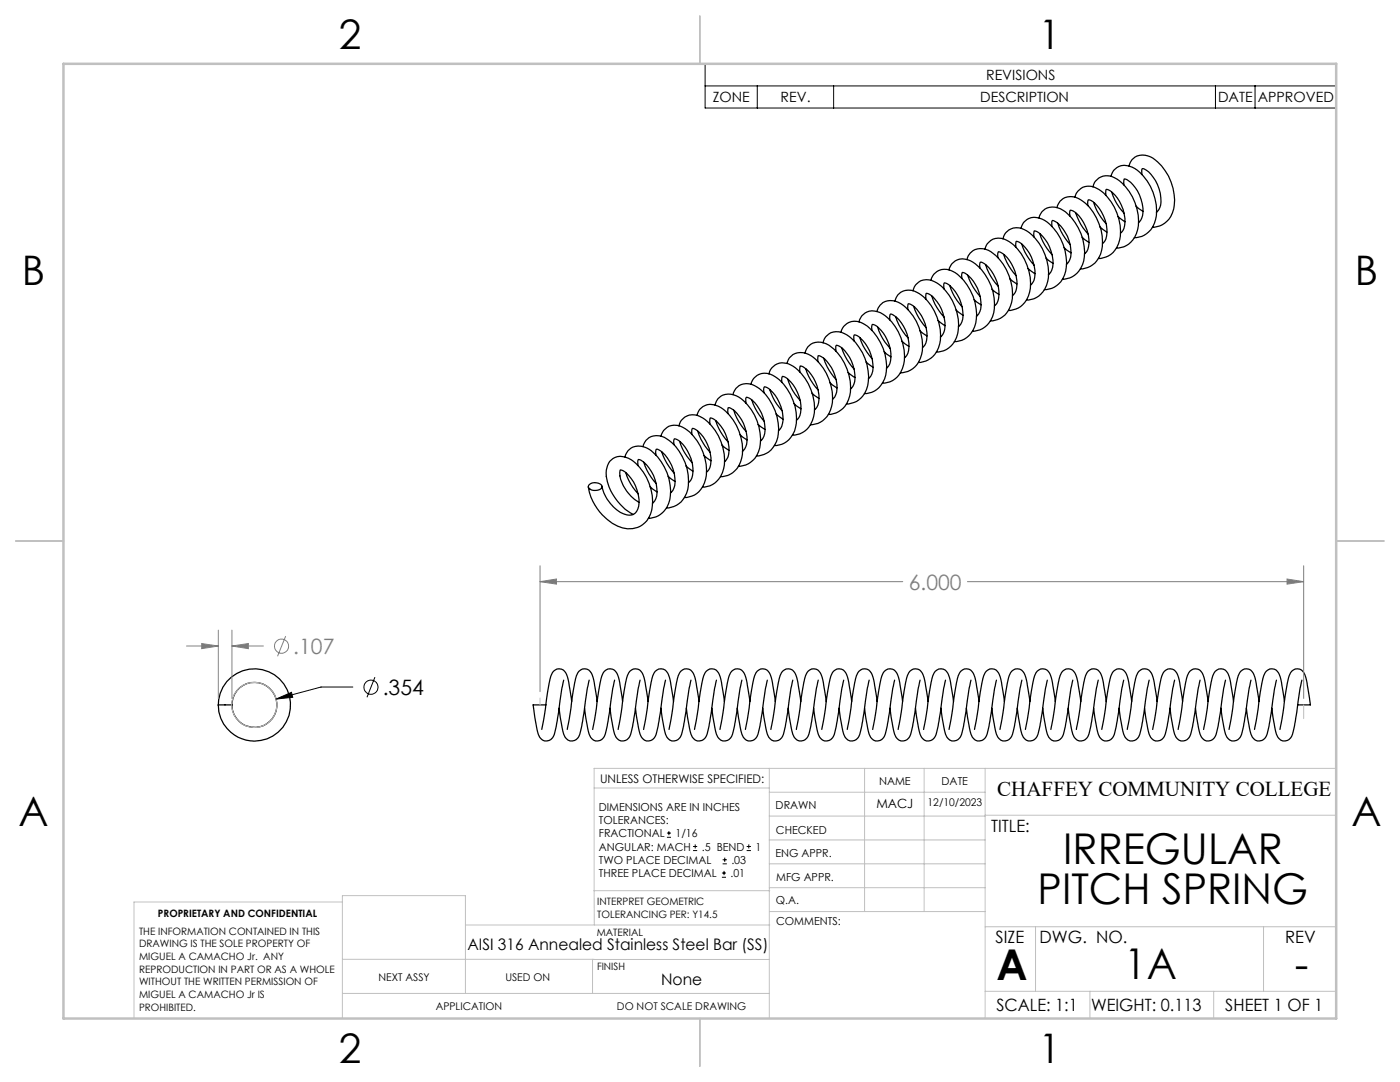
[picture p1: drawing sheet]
<svg xmlns="http://www.w3.org/2000/svg" width="279mm" height="216mm" viewBox="0 0 279 216" stroke-linecap="round" stroke-linejoin="round" font-family="sans-serif">
<g fill="none" stroke="#000" stroke-width=".25">
<path d="M214.5 39.4a2.92 2.92 0 0 1 4.8-1.6 10.1 10.1 0 0 1 3.9 10.9 4.2 4.2 0 0 1-4 2.9M218.1 37.3a2.95 2.95 0 0 1 4.8-1.6 10.1 10.1 0 0 1 3.9 10.9 4.2 4.2 0 0 1-4 2.9M220.7 39l.1-1.2a4 4 0 0 1 2.6 2.4 6.4 6.4 0 0 1 .7 5.8l-.5 .5M221.7 35.2a2.83 2.83 0 0 1 4.3-1.8 9.9 9.9 0 0 1 4.4 11.1 4.3 4.3 0 0 1-4 2.9M221.9 38.3l1 2.3 1.4 1.9M224.3 36.9l.1-1.2a4.3 4.3 0 0 1 2.6 2.4 6.2 6.2 0 0 1 .6 5.9l-.4 .4M225.3 33.1a2.83 2.83 0 0 1 4.3-1.8 9.9 9.9 0 0 1 4.4 11.1 4.4 4.4 0 0 1-4 3M227.9 34.8l.1-1.1a2.89 2.89 0 0 1 2.2 1.7 7.1 7.1 0 0 1 1.3 6.1l-.7 .9M182.2 58a2.83 2.83 0 0 1 4.3-1.8 9.9 9.9 0 0 1 4.4 11.1 4.3 4.3 0 0 1-4 2.9M184.8 59.7v-1.1h.3a6.7 6.7 0 0 1 3.4 4.9 3.6 3.6 0 0 1-.8 3.7M185.8 56a2.93 2.93 0 0 1 4.8-1.6 10.1 10.1 0 0 1 3.9 10.9 4.3 4.3 0 0 1-4 2.9M185.9 59.1a11.2 11.2 0 0 0 2.5 4.2"/>
<path d="M188.4 57.6l-.1-.9 .2-.3a6.3 6.3 0 0 1 3.6 5 3.6 3.6 0 0 1-.8 3.8M189.4 53.9a2.83 2.83 0 0 1 4.3-1.9 10.1 10.1 0 0 1 4.4 11.2 4.4 4.4 0 0 1-4 2.9M189.5 57l1.1 2.3 1.4 1.9M192 55.6l-.1-.6 .2-.6a4.2 4.2 0 0 1 2.6 2.4 7 7 0 0 1 .8 5.4l-.6 .9M193 51.8a2.83 2.83 0 0 1 4.3-1.8 10.3 10.3 0 0 1 4.6 10.3 4.4 4.4 0 0 1-4.2 3.7M193.1 54.9l1.1 2.3 1.4 1.9M194.4 59.8l1.4 1M195.6 53.5l-.1-.6 .2-.6a3.8 3.8 0 0 1 2.6 2.4 6.4 6.4 0 0 1 .6 5.9l-.4 .4M196.6 49.7a2.92 2.92 0 0 1 4.8-1.5 10.1 10.1 0 0 1 3.8 10.9 4.2 4.2 0 0 1-3.9 2.8M196.7 52.8l1 2.3 1.5 2M198 57.7l1.4 1M199.1 51.4l.1-1.2a4 4 0 0 1 2.7 2.4 6.4 6.4 0 0 1 .6 5.9l-.4 .4"/>
<path d="M200.2 47.7a2.95 2.95 0 0 1 4.8-1.6 10.1 10.1 0 0 1 3.8 10.9 4.2 4.2 0 0 1-3.9 2.9M200.3 50.8l1 2.3 1.5 1.9M201.6 55.7l1.4 1M202.7 49.4v-1l.2-.2a6.3 6.3 0 0 1 3.5 4.9 3.7 3.7 0 0 1-.7 3.8M203.8 45.6a2.83 2.83 0 0 1 4.2-1.9 9.9 9.9 0 0 1 4.4 11.2 4.3 4.3 0 0 1-4 2.9M203.9 48.7a11.2 11.2 0 0 0 2.5 4.2M205.2 53.6l1.4 1M206.3 47.3v-.9l.2-.3a6.3 6.3 0 0 1 3.5 4.9 3.7 3.7 0 0 1-.8 3.8M207.4 43.5a2.83 2.83 0 0 1 4.2-1.8 10.1 10.1 0 0 1 4.4 11.1 4.4 4.4 0 0 1-4 2.9M207.5 46.6l1 2.3 1.5 1.9M208.8 51.5l1.3 1M209.9 45.2l.1-1.2a2.89 2.89 0 0 1 2.2 1.8 7.1 7.1 0 0 1 1.3 6l-.7 .9"/>
<path d="M211 41.4a2.89 2.89 0 0 1 4.7-1.5 10.2 10.2 0 0 1 3.9 10.8 4.4 4.4 0 0 1-4 3M211.1 44.5l1 2.3 1.4 2M212.4 49.4l1.3 1M213.5 43.1v-.6l.1-.6a3.8 3.8 0 0 1 2.6 2.4 6.4 6.4 0 0 1 .7 5.9l-.5 .5M214.7 42.5l.2 .7a10.6 10.6 0 0 0 2.2 3.5M216 47.3l1.3 1.1M217.1 41v-.9l.2-.2a4.9 4.9 0 0 1 2.9 3.1 6.1 6.1 0 0 1 .3 5.1l-.5 .5M218.3 40.4a11.2 11.2 0 0 0 2.4 4.2M219.5 45.3l1.4 1M223.1 43.2l1.4 1M226.7 41.1l1.4 1.1M146.3 78.7a2.89 2.89 0 0 1 4.8-1.5 10.1 10.1 0 0 1 3.9 10.9 4.3 4.3 0 0 1-4 2.9"/>
<path d="M149.9 76.7a2.91 2.91 0 0 1 4.8-1.6 10.2 10.2 0 0 1 3.9 10.9 4.3 4.3 0 0 1-4 2.9M150 79.8l1.1 2.3 1.4 1.9M152.5 78.4l-.1-1 .2-.2a5.2 5.2 0 0 1 2.9 3.2 6.1 6.1 0 0 1 .3 5l-.4 .5M153.5 74.6a2.95 2.95 0 0 1 4.8-1.5 10.1 10.1 0 0 1 3.8 10.8 4.2 4.2 0 0 1-3.9 2.9M153.6 77.7l.3 .8a10.6 10.6 0 0 0 2.2 3.5M156 76.3v-.9l.2-.3a5.2 5.2 0 0 1 2.9 3.2 6.1 6.1 0 0 1 .3 5.1l-.4 .4M157.1 72.5a2.95 2.95 0 0 1 4.8-1.5 10.3 10.3 0 0 1 4.1 10 4.5 4.5 0 0 1-4.3 3.8M157.2 75.6l1 2.4 1.5 1.9M159.6 74.2l.1-1.2a4.3 4.3 0 0 1 2.6 2.4 6.4 6.4 0 0 1 .7 5.9l-.4 .5M160.7 70.4a2.83 2.83 0 0 1 4.2-1.8 10 10 0 0 1 4.4 11.2 4.4 4.4 0 0 1-4 2.9M160.8 73.6l1 2.3 1.5 1.9M162.1 78.5l1.3 1"/>
<path d="M163.2 72.1l.1-1.1a2.89 2.89 0 0 1 2.2 1.7 7.1 7.1 0 0 1 1.3 6.1l-.6 .9M164.3 68.4a2.83 2.83 0 0 1 4.2-1.8 9.9 9.9 0 0 1 4.4 11.1 4.3 4.3 0 0 1-4 2.9M164.4 71.5l1 2.3 1.5 1.9M165.7 76.4l1.3 1M166.8 70.1l.1-1.2a2.89 2.89 0 0 1 2.2 1.7 7.2 7.2 0 0 1 1.3 6.1l-.7 .9M167.9 66.3a2.91 2.91 0 0 1 4.7-1.5 10.1 10.1 0 0 1 3.9 10.8 4.3 4.3 0 0 1-4 2.9M168 69.4l1 2.3 1.5 2M169.3 74.3l1.3 1M170.4 68v-.9l.2-.3a6.3 6.3 0 0 1 3.5 5 3.6 3.6 0 0 1-.8 3.7M171.5 64.2a2.83 2.83 0 0 1 4.2-1.8 10 10 0 0 1 4.4 11.2 4.2 4.2 0 0 1-4 2.8M171.6 67.3a11.8 11.8 0 0 0 2.4 4.3M172.9 72.2l1.3 1.1"/>
<path d="M174 65.9v-.9l.2-.3a5.2 5.2 0 0 1 2.9 3.2 6.1 6.1 0 0 1 .3 5.1l-.5 .5M175 62.2a2.95 2.95 0 0 1 4.8-1.6 10.3 10.3 0 0 1 4.1 10.1 4.4 4.4 0 0 1-4.2 3.7M175.2 65.3l1 2.3 1.4 1.9M176.5 70.2l1.3 1M177.6 63.9l.1-1.2a4 4 0 0 1 2.6 2.4 6.3 6.3 0 0 1 .7 5.8l-.5 .5M178.6 60.1a2.92 2.92 0 0 1 4.8-1.5 10.1 10.1 0 0 1 3.9 10.8 4.3 4.3 0 0 1-4 2.9M178.8 63.2l1 2.3 1.4 1.9M180 68.1l1.4 1M181.2 61.8v-1.1l.3-.1a6.4 6.4 0 0 1 3.4 4.9 3.7 3.7 0 0 1-.8 3.8M182.4 61.1l1 2.3 1.4 2M183.6 66l1.4 1M187.2 64l1.4 1"/>
<path d="M190.8 61.9l1.4 1M117.4 97.2a10.6 10.6 0 0 0 6.8 8.1 4.6 4.6 0 0 0 6-4.3 10.1 10.1 0 0 0-4.8-9.6 2.98 2.98 0 0 0-3.1 .1 2.98 2.98 0 0 0-1.3 2.9 10.4 10.4 0 0 0 5.4 8.3M117.5 96.8a1.8 1.8 0 0 1 2.6 .1 .97 .97 0 0 1-1.2 1 1.23 1.23 0 0 1-1.5-.9zM120.1 97a8.2 8.2 0 0 0 4.4 5.6 1.92 1.92 0 0 0 3-1.6 7.2 7.2 0 0 0-3.5-7.2h-.2a5.4 5.4 0 0 0 1.6 4.6 6.5 6.5 0 0 0 2.1 1.8M124.7 91.2a2.83 2.83 0 0 1 4.3-1.8 10.1 10.1 0 0 1 4.4 11.1 4.4 4.4 0 0 1-4 2.9M124.9 94.3l1 2.3 1.5 1.9M127.3 92.9v-.9l.1-.3a4.2 4.2 0 0 1 2.6 2.4 7 7 0 0 1 .9 5.4l-.7 .9M128.3 89.1a2.89 2.89 0 0 1 4.8-1.5 10.1 10.1 0 0 1 3.9 10.8 4.4 4.4 0 0 1-4 3M128.5 92.2l1 2.3 1.4 1.9M129.8 97.1l1.3 1M130.9 90.8l-.1-.6 .2-.6a2.89 2.89 0 0 1 2.2 1.8 7.1 7.1 0 0 1 1.3 6l-.7 1M131.9 87.1a2.88 2.88 0 0 1 4.8-1.6 10.1 10.1 0 0 1 3.9 10.9 4.2 4.2 0 0 1-4 2.9"/>
<path d="M132 90.1l1.1 2.4 1.4 1.9M133.4 95l1.3 1.1M134.5 88.7l-.1-.5 .2-.6a3.8 3.8 0 0 1 2.6 2.4 6.4 6.4 0 0 1 .7 5.8l-.5 .5M135.5 85a2.95 2.95 0 0 1 4.8-1.6 10.1 10.1 0 0 1 3.9 10.9 4.2 4.2 0 0 1-4 2.9M135.6 88.1a11.2 11.2 0 0 0 2.5 4.2M136.9 93l1.4 1M138.1 86.7l.1-1.2a4 4 0 0 1 2.6 2.4 6.4 6.4 0 0 1 .7 5.8l-.5 .5M139.1 82.9a2.83 2.83 0 0 1 4.3-1.8 9.9 9.9 0 0 1 4.4 11.1 4.2 4.2 0 0 1-4 2.9M139.2 86l1.1 2.3 1.4 1.9M140.5 90.9l1.4 1M141.7 84.6v-.9l.1-.3a6.3 6.3 0 0 1 3.5 5 3.8 3.8 0 0 1-.7 3.7M142.7 80.8a2.83 2.83 0 0 1 4.3-1.8 9.9 9.9 0 0 1 4.4 11.1 4.4 4.4 0 0 1-4 3"/>
<path d="M142.8 83.9l1.1 2.4 1.4 1.9M144.1 88.8l1.4 1.1M145.3 82.5v-1.1a2.89 2.89 0 0 1 2.2 1.7 7.1 7.1 0 0 1 1.3 6l-.6 1M146.4 81.8l1.1 2.4 1.4 1.9M147.7 86.7l1.4 1.1M148.9 80.4v-1.1a2.89 2.89 0 0 1 2.2 1.7 7.2 7.2 0 0 1 1.3 6.1l-.6 .9M151.3 84.7l1.4 1M154.9 82.6l1.3 1M158.5 80.5l1.3 1.1M112.5 135.7l-.4 2-.8 5.6a13.1 13.1 0 0 1-1 3.9 1.6 1.6 0 0 1-1.7 .6 1.6 1.6 0 0 1-1.2-1.3l-1-5.8h2.6M114.1 140l-.1-.7a15.7 15.7 0 0 0-1.2-5.2 1.57 1.57 0 0 0-1.7-.6 1.57 1.57 0 0 0-1.1 1.3l-.7 3.2-1.2 7.6M117.6 135.7l-.4 2-.9 5.6a13.1 13.1 0 0 1-.9 3.9 1.6 1.6 0 0 1-1.7 .6 1.6 1.6 0 0 1-1.2-1.3l-.9-5.2"/>
<path d="M119.2 140l-.1-.7a15.7 15.7 0 0 0-1.2-5.2 1.57 1.57 0 0 0-1.7-.6 1.57 1.57 0 0 0-1.2 1.3l-.6 3.2-1.2 7.6M122.7 135.7l-.5 2-.8 5.6a13.1 13.1 0 0 1-1 3.9 1.6 1.6 0 0 1-1.6 .6 1.6 1.6 0 0 1-1.2-1.3l-.9-5.2M124.2 140v-.7a15.7 15.7 0 0 0-1.3-5.2 1.57 1.57 0 0 0-1.6-.6 1.57 1.57 0 0 0-1.2 1.3l-.6 3.2-1.2 7.6M127.7 135.7l-.4 2-.8 5.6a13.1 13.1 0 0 1-1 3.9 1.6 1.6 0 0 1-1.6 .6 1.6 1.6 0 0 1-1.2-1.3l-1-5.2M129.3 140v-.7a15.7 15.7 0 0 0-1.3-5.2 1.57 1.57 0 0 0-1.6-.6 1.57 1.57 0 0 0-1.2 1.3l-.7 3.2-1.1 7.6M132.8 135.7l-.4 2-.8 5.6a13.1 13.1 0 0 1-1 3.9 1.6 1.6 0 0 1-1.7 .6 1.6 1.6 0 0 1-1.2-1.3l-.9-5.2M134.4 140l-.1-.7a15.7 15.7 0 0 0-1.2-5.2 1.57 1.57 0 0 0-1.7-.6 1.57 1.57 0 0 0-1.1 1.3l-.7 3.2-1.2 7.6M137.9 135.7l-.4 2-.8 5.6a13.1 13.1 0 0 1-1 3.9 1.6 1.6 0 0 1-1.7 .6 1.6 1.6 0 0 1-1.2-1.3l-.9-5.2M139.5 140l-.1-.7a15.7 15.7 0 0 0-1.2-5.2 1.57 1.57 0 0 0-1.7-.6 1.57 1.57 0 0 0-1.1 1.3l-.7 3.2-1.2 7.6M143 135.7l-.4 2-.9 5.6a13.1 13.1 0 0 1-.9 3.9 1.6 1.6 0 0 1-1.7 .6 1.6 1.6 0 0 1-1.2-1.3l-.9-5.2M144.6 140l-.1-.7a15.7 15.7 0 0 0-1.2-5.2 1.57 1.57 0 0 0-1.7-.6 1.57 1.57 0 0 0-1.2 1.3l-.6 3.2-1.2 7.6M148.1 135.7l-.5 2-.8 5.6a13.1 13.1 0 0 1-1 3.9 1.6 1.6 0 0 1-1.6 .6 1.6 1.6 0 0 1-1.2-1.3l-.9-5.2"/>
<path d="M149.6 140v-.7a15.7 15.7 0 0 0-1.3-5.2 1.57 1.57 0 0 0-1.6-.6 1.57 1.57 0 0 0-1.2 1.3l-.6 3.2-1.2 7.6M153.1 135.7l-.4 2-.8 5.6a13.1 13.1 0 0 1-1 3.9 1.6 1.6 0 0 1-1.6 .6 1.6 1.6 0 0 1-1.2-1.3l-1-5.2M154.7 140v-.7a15.7 15.7 0 0 0-1.3-5.2 1.57 1.57 0 0 0-1.6-.6 1.57 1.57 0 0 0-1.2 1.3l-.7 3.2-1.1 7.6M158.2 135.7l-.4 2-.8 5.6a13.1 13.1 0 0 1-1 3.9 1.6 1.6 0 0 1-1.7 .6 1.6 1.6 0 0 1-1.2-1.3l-.9-5.2M159.8 140l-.1-.7a15.7 15.7 0 0 0-1.2-5.2 1.57 1.57 0 0 0-1.7-.6 1.57 1.57 0 0 0-1.1 1.3l-.7 3.2-1.2 7.6M163.3 135.7l-.4 2-.8 5.6a13.1 13.1 0 0 1-1 3.9 1.6 1.6 0 0 1-1.7 .6 1.6 1.6 0 0 1-1.2-1.3l-.9-5.2M164.9 140l-.1-.7a15.7 15.7 0 0 0-1.2-5.2 1.57 1.57 0 0 0-1.7-.6 1.57 1.57 0 0 0-1.1 1.3l-.7 3.2-1.2 7.6M168.4 135.7l-.4 2-.9 5.6a13.1 13.1 0 0 1-.9 3.9 1.6 1.6 0 0 1-1.7 .6 1.6 1.6 0 0 1-1.2-1.3l-.9-5.2M170 140l-.1-.7a15.7 15.7 0 0 0-1.2-5.2 1.57 1.57 0 0 0-1.7-.6 1.57 1.57 0 0 0-1.2 1.3l-.6 3.2-1.2 7.6M173.5 135.7l-.5 2-.8 5.6a13.1 13.1 0 0 1-1 3.9 1.6 1.6 0 0 1-1.6 .6 1.6 1.6 0 0 1-1.2-1.3l-.9-5.2M175 140v-.7a15.7 15.7 0 0 0-1.3-5.2 1.57 1.57 0 0 0-1.6-.6 1.57 1.57 0 0 0-1.2 1.3l-.6 3.2-1.2 7.6M178.5 135.7l-.4 2-.8 5.6a13.1 13.1 0 0 1-1 3.9 1.6 1.6 0 0 1-1.6 .6 1.6 1.6 0 0 1-1.2-1.3l-1-5.2"/>
<path d="M180.1 140v-.7a15.7 15.7 0 0 0-1.3-5.2 1.57 1.57 0 0 0-1.6-.6 1.57 1.57 0 0 0-1.2 1.3l-.7 3.2-1.1 7.6M183.6 135.7l-.4 2-.8 5.6a13.1 13.1 0 0 1-1 3.9 1.6 1.6 0 0 1-1.7 .6 1.6 1.6 0 0 1-1.2-1.3l-.9-5.2M185.2 140l-.1-.7a15.7 15.7 0 0 0-1.2-5.2 1.57 1.57 0 0 0-1.7-.6 1.57 1.57 0 0 0-1.1 1.3l-.7 3.2-1.2 7.6M188.7 135.7l-.4 2-.8 5.6a13.1 13.1 0 0 1-1 3.9 1.6 1.6 0 0 1-1.7 .6 1.6 1.6 0 0 1-1.2-1.3l-.9-5.2M190.3 140l-.1-.7a15.7 15.7 0 0 0-1.2-5.2 1.57 1.57 0 0 0-1.7-.6 1.57 1.57 0 0 0-1.1 1.3l-.7 3.2-1.2 7.6M193.8 135.7l-.4 2-.9 5.6a13.1 13.1 0 0 1-.9 3.9 1.6 1.6 0 0 1-1.7 .6 1.6 1.6 0 0 1-1.2-1.3l-.9-5.2M195.4 140l-.1-.7a15.7 15.7 0 0 0-1.2-5.2 1.57 1.57 0 0 0-1.7-.6 1.57 1.57 0 0 0-1.2 1.3l-.6 3.2-1.2 7.6M198.9 135.7l-.5 2-.8 5.6a13.1 13.1 0 0 1-1 3.9 1.6 1.6 0 0 1-1.6 .6 1.6 1.6 0 0 1-1.2-1.3l-.9-5.2M200.4 140v-.7a15.7 15.7 0 0 0-1.3-5.2 1.57 1.57 0 0 0-1.6-.6 1.57 1.57 0 0 0-1.2 1.3l-.6 3.2-1.2 7.6M203.9 135.7l-.4 2-.8 5.6a13.1 13.1 0 0 1-1 3.9 1.6 1.6 0 0 1-1.6 .6 1.6 1.6 0 0 1-1.2-1.3l-1-5.2M205.5 140v-.7a15.7 15.7 0 0 0-1.3-5.2 1.57 1.57 0 0 0-1.6-.6 1.57 1.57 0 0 0-1.2 1.3l-.7 3.2-1.1 7.6M209 135.7l-.4 2-.8 5.6a13.1 13.1 0 0 1-1 3.9 1.6 1.6 0 0 1-1.7 .6 1.6 1.6 0 0 1-1.2-1.3l-.9-5.2"/>
<path d="M210.6 140l-.1-.7a15.7 15.7 0 0 0-1.2-5.2 1.57 1.57 0 0 0-1.7-.6 1.57 1.57 0 0 0-1.1 1.3l-.7 3.2-1.2 7.6M214.1 135.7l-.4 2-.8 5.6a13.1 13.1 0 0 1-1 3.9 1.6 1.6 0 0 1-1.7 .6 1.6 1.6 0 0 1-1.2-1.3l-.9-5.2M215.7 140l-.1-.7a15.7 15.7 0 0 0-1.2-5.2 1.57 1.57 0 0 0-1.7-.6 1.57 1.57 0 0 0-1.1 1.3l-.7 3.2-1.2 7.6M219.2 135.7l-.4 2-.9 5.6a13.1 13.1 0 0 1-.9 3.9 1.6 1.6 0 0 1-1.7 .6 1.6 1.6 0 0 1-1.2-1.3l-.9-5.2M220.8 140l-.1-.7a15.7 15.7 0 0 0-1.2-5.2 1.57 1.57 0 0 0-1.7-.6 1.57 1.57 0 0 0-1.2 1.3l-.6 3.2-1.2 7.6M224.3 135.7l-.5 2-.8 5.6a13.1 13.1 0 0 1-1 3.9 1.6 1.6 0 0 1-1.6 .6 1.6 1.6 0 0 1-1.2-1.3l-.9-5.2M225.8 140v-.7a15.7 15.7 0 0 0-1.3-5.2 1.57 1.57 0 0 0-1.6-.6 1.57 1.57 0 0 0-1.2 1.3l-.6 3.2-1.2 7.6M229.3 135.7l-.4 2-.8 5.6a13.1 13.1 0 0 1-1 3.9 1.6 1.6 0 0 1-1.6 .6 1.6 1.6 0 0 1-1.2-1.3l-1-5.2M230.9 140v-.7a15.7 15.7 0 0 0-1.3-5.2 1.57 1.57 0 0 0-1.6-.6 1.57 1.57 0 0 0-1.2 1.3l-.7 3.2-1.1 7.6M234.4 135.7l-.4 2-.8 5.6a13.1 13.1 0 0 1-1 3.9 1.6 1.6 0 0 1-1.7 .6 1.6 1.6 0 0 1-1.2-1.3l-.9-5.2M236 140l-.1-.7a15.7 15.7 0 0 0-1.2-5.2 1.57 1.57 0 0 0-1.7-.6 1.57 1.57 0 0 0-1.1 1.3l-.7 3.2-1.2 7.6M239.5 135.7l-.4 2-.8 5.6a13.1 13.1 0 0 1-1 3.9 1.6 1.6 0 0 1-1.7 .6 1.6 1.6 0 0 1-1.2-1.3l-.9-5.2"/>
<path d="M241.1 140l-.1-.7a15.7 15.7 0 0 0-1.2-5.2 1.57 1.57 0 0 0-1.7-.6 1.57 1.57 0 0 0-1.1 1.3l-.7 3.2-1.2 7.6M244.6 135.7l-.4 2-.9 5.6a13.1 13.1 0 0 1-.9 3.9 1.6 1.6 0 0 1-1.7 .6 1.6 1.6 0 0 1-1.2-1.3l-.9-5.2M246.2 140l-.1-.7a15.7 15.7 0 0 0-1.2-5.2 1.57 1.57 0 0 0-1.7-.6 1.57 1.57 0 0 0-1.2 1.3l-.6 3.2-1.2 7.6M249.7 135.7l-.5 2-.8 5.6a13.1 13.1 0 0 1-1 3.9 1.6 1.6 0 0 1-1.6 .6 1.6 1.6 0 0 1-1.2-1.3l-.9-5.2M251.2 140v-.7a15.7 15.7 0 0 0-1.3-5.2 1.57 1.57 0 0 0-1.6-.6 1.57 1.57 0 0 0-1.2 1.3l-.6 3.2-1.2 7.6M254.7 135.7l-.4 2-.8 5.6a13.1 13.1 0 0 1-1 3.9 1.6 1.6 0 0 1-1.6 .6 1.6 1.6 0 0 1-1.2-1.3l-1-5.2M256.3 140v-.7a15.7 15.7 0 0 0-1.3-5.2 1.57 1.57 0 0 0-1.6-.6 1.57 1.57 0 0 0-1.2 1.3l-.7 3.2-1.1 7.6M259.8 135.7l-.4 2-.8 5.6a13.1 13.1 0 0 1-1 3.9 1.6 1.6 0 0 1-1.7 .6 1.6 1.6 0 0 1-1.2-1.3l-.9-5.2M46.3 140.7a4.5 4.5 0 0 0 6.5 4 4.5 4.5 0 0 0 .5-7.7 4.5 4.5 0 0 0-7 3.1v.7M46.3 140.7h-2.7a7.2 7.2 0 0 0 10.5 6.3 7.2 7.2 0 0 0 .9-12.3 7.2 7.2 0 0 0-11.4 4.9v1.2M46.3 140.6v.1M259 140.7h2.5l-.2-1.4a15.7 15.7 0 0 0-1.2-5.2 1.57 1.57 0 0 0-1.7-.6 1.57 1.57 0 0 0-1.1 1.3l-.7 3.2-1.2 7.6"/>
</g>
<g fill="none" stroke="#808080" stroke-width=".2">
<path d="M107.8 116.1l3.3-.6v1.1zM107.8 112.9v25.1M107.8 116.1h72.4M193.1 116.1h67.1M256.9 115.5l3.3 .6-3.3 .5zM260.2 112.9v26.5M37.2 128.9h6.4M40.3 128.4l3.3 .5-3.3 .5zM43.6 125.7v13.7M46.3 128.9l3.3-.5v1zM46.3 125.7v13.7M46.3 128.9h6.3"/>
<path d="M57 126.9l-1.6 4.1"/>
<circle cx="56.2" cy="128.9" r="1.42"/>
</g>
<g fill="none" stroke="#000" stroke-width=".2">
<path d="M140.7 12.7h126v8.9h-126zM140.7 17.1h126M151.1 17.1v4.5M166.4 17.1v4.5M242.6 17.1v4.5M250.5 17.1v4.5M55.1 139.5l3.1-1.4 .2 1zM70.4 137.1h-6.3l-9 2.4M74.8 135.1l-1.6 4M133.1 167.1h.8M133.1 166.2h.8M133.5 165.8v.9"/>
<path d="M138.3 169.7h.8M138.3 168.9h.8M138.7 168.5v.8M144.1 175h.8M144.1 174.2h.8M144.2 172.4h.9M144.2 171.6h.9M144.5 173.8v.8M144.6 171.1v.9M149 169.7h.9M149 168.9h.9M149.4 168.5v.8"/>
<circle cx="74" cy="137.1" r="1.42"/>
</g>
<g fill="none" stroke="#c0c0c0" stroke-width=".2">
<path d="M107.8 139.3v1.4M118.6 157.2h34.9M153.5 153.3v49.9M153.5 158.1h43.1M172.5 153.3v28.6M184.4 153.3v28.6M196.6 153.3v49.9M260.2 140.7v2.7M266.7 153.3h-148.1v24.4M68.3 180h-41.6v23.2M118.6 177.7v6.9M118.6 177.7h35"/>
<path d="M153.5 167.6h43.1M153.5 162.8h43.1M153.5 172.4h43.1M153.5 177.1h43.1M196.6 162.7h70.1M68.3 198.2h85.2M68.3 191.4l85.2 .1M92.9 184.6h60.7M92.9 198.2v-19.5h-24.6v24.5M118.3 191.4v6.8M153.6 181.9h43M196.6 197.8h70.1"/>
<path d="M196.6 184.9h70.1M206.7 184.9v12.9M217.5 197.8v5.4M242.2 197.8v5.4M252.2 184.9v12.9"/>
<circle cx="50.8" cy="140.6" r="4.5"/>
</g>
<path d="M139.7 3.2v9.5M3.1 107.9h9.6M266.7 107.9h9.5M139.7 203.2v9.6" fill="none" stroke="#c0c0c0" stroke-width=".25"/>
<path d="M12.7 12.7h254v190.5h-254z" fill="none" stroke="#c0c0c0" stroke-width=".5"/>
<path d="M46.3 128.9l3.3-.5v1zM40.3 128.4l3.3 .5-3.3 .5z" fill="#808080"/>
<path d="M55.1 139.5l3.1-1.4 .2 1z" fill="#000"/>
<path d="M107.8 116.1l3.3-.6v1.1zM256.9 115.5l3.3 .6-3.3 .5z" fill="#808080"/>
<g font-size="8.5">
<text x="212.2" y="172.3">IRREGULAR</text>
<text x="207.1" y="180.4">PITCH SPRING</text>
<text x="198.9" y="195.5">A</text>
<text x="224.4" y="195.4">1A</text>
<text x="258.4" y="195.4">-</text>
</g>
<g font-size="8.1">
<text x="67.6" y="9.7">2</text>
<text x="207.3" y="9.7">1</text>
<text x="4.4" y="57">B</text>
<text x="270.4" y="57">B</text>
<text x="3.7" y="164.9">A</text>
<text x="269.7" y="164.9">A</text>
<text x="67.6" y="212.2">2</text>
<text x="207.3" y="212.2">1</text>
</g>
<g font-size="4.2" fill="#808080">
<text x="181.4" y="117.6">6.000</text>
<text x="58.5" y="130.5">.107</text>
</g>
<g font-size="4.2">
<text x="76.4" y="138.7">.354</text>
<text x="199" y="158.7">CHAFFEY COMMUNITY COLLEGE</text>
</g>
<g font-size="3.4">
<text x="197.8" y="166">TITLE:</text>
<text x="198.7" y="188.1">SIZE</text>
<text x="207.5" y="188.1">DWG. NO.</text>
<text x="256.5" y="188.2">REV</text>
<text x="198.8" y="201.7">SCALE: 1:1</text>
<text x="217.7" y="201.8">WEIGHT: 0.113</text>
<text x="244.5" y="201.7">SHEET 1 OF 1</text>
</g>
<g font-size="3.2">
<text x="93.3" y="189.6">AISI 316 Annealed Stainless Steel Bar (SS)</text>
<text x="132" y="196.6">None</text>
</g>
<g font-size="2.8">
<text x="196.8" y="16">REVISIONS</text>
<text x="142.2" y="20.4">ZONE</text>
<text x="155.8" y="20.4">REV.</text>
<text x="195.6" y="20.4">DESCRIPTION</text>
<text x="243.1" y="20.4">DATE</text>
<text x="251" y="20.4">APPROVED</text>
</g>
<text font-size="2.5" x="174.9" y="161.3">MACJ</text>
<text font-size="2.4" x="119.8" y="156.2">UNLESS OTHERWISE SPECIFIED:</text>
<g font-size="2.2">
<text x="119.5" y="161.8">DIMENSIONS ARE IN INCHES</text>
<text x="154.8" y="161.4">DRAWN</text>
<text x="175.4" y="156.6">NAME</text>
<text x="187.9" y="156.7">DATE</text>
<text x="119.5" y="164.4">TOLERANCES:</text>
<text x="119.5" y="167.1">FRACTIONAL</text>
<text x="134.8" y="167.1">1/16</text>
<text x="154.9" y="166.3">CHECKED</text>
<text x="119.5" y="172.4">TWO PLACE DECIMAL</text>
<text x="119.5" y="169.7">ANGULAR: MACH</text>
<text x="140.1" y="169.7">.5 BEND</text>
<text x="146" y="172.4">.03</text>
<text x="150.8" y="169.7">1</text>
<text x="154.8" y="171">ENG APPR.</text>
<text x="119.5" y="175">THREE PLACE DECIMAL</text>
<text x="145.8" y="175">.01</text>
<text x="154.9" y="175.7">MFG APPR.</text>
<text x="154.9" y="180.4">Q.A.</text>
<text x="154.9" y="184.6">COMMENTS:</text>
</g>
<g font-size="2.1">
<text x="185.1" y="160.7">12/10/2023</text>
<text x="75.5" y="195.7">NEXT ASSY</text>
<text x="100.9" y="195.7">USED ON</text>
<text x="86.9" y="201.5">APPLICATION</text>
<text x="123.1" y="201.6">DO NOT SCALE DRAWING</text>
</g>
<g font-size="2">
<text x="31.5" y="182.9">PROPRIETARY AND CONFIDENTIAL</text>
<text x="119.2" y="180.6">INTERPRET GEOMETRIC</text>
<text x="119.2" y="183.1">TOLERANCING PER: Y14.5</text>
<text x="27.8" y="186.5">THE INFORMATION CONTAINED IN THIS</text>
<text x="27.8" y="189">DRAWING IS THE SOLE PROPERTY OF</text>
<text x="27.8" y="191.6">MIGUEL A CAMACHO Jr. ANY</text>
<text x="119.1" y="186.7">MATERIAL</text>
<text x="27.8" y="194.1">REPRODUCTION IN PART OR AS A WHOLE</text>
<text x="27.8" y="196.6">WITHOUT THE WRITTEN PERMISSION OF</text>
<text x="119.1" y="193.5">FINISH</text>
<text x="27.8" y="199.1">MIGUEL A CAMACHO Jr IS</text>
<text x="27.8" y="201.7">PROHIBITED.</text>
</g>
</svg>
